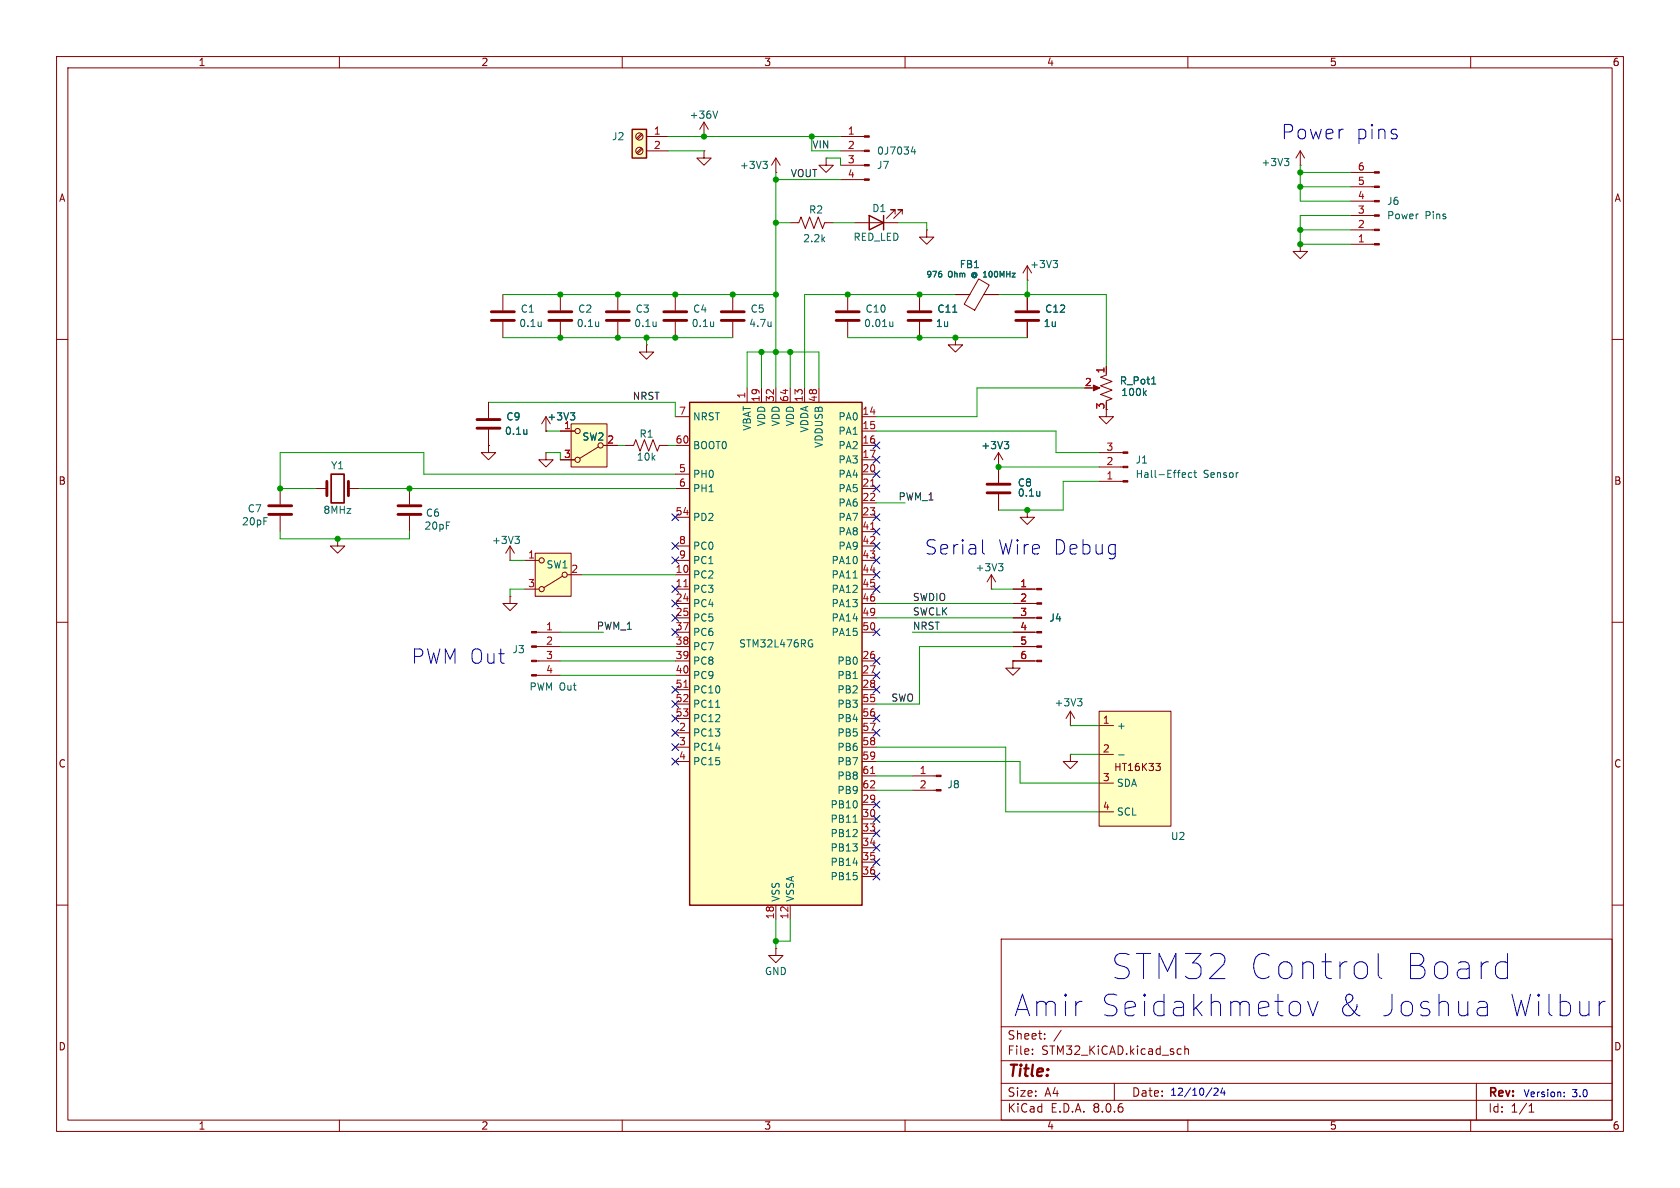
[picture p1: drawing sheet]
<svg xmlns="http://www.w3.org/2000/svg" width="297mm" height="210mm" viewBox="0 0 297 210" stroke-linecap="round" stroke-linejoin="round" font-family="sans-serif">
<g fill="none" stroke="#840000" stroke-width=".18">
<path d="M10 10h277v190h-277zM12 12h273v186h-273zM60 10v2M110 10v2M160 10v2M210 10v2M260 10v2M124.5 26.7v1.2h-1.3l1.3 1.3 1.2-1.3h-1.2M124.5 26.7h.1M10 60h2M149.9 52.1v2.8M149.9 56.9v2.8"/>
<path d="M229.9 43.2v1.3h1.2l-1.2 1.2-1.3-1.2h1.3M229.9 43.2h.1M285 60h2M86.4 78.7v1.3h1.2l-1.2 1.3-1.3-1.3h1.3M86.4 78.7h.1M194.3 80h4.2M194.3 82.6h4.2M194.3 85.1h4.2M10 110h2M285 110h2M10 160h2M285 160h2"/>
<path d="M177 166h108v32h-108zM60 198v2M110 198v2M160 198v2M177 194.5h108M177 191.5h108M177 187.5h108M177 181.5h108M182.5 186.3v.1M182.5 185.5v.1M184.7 183.6v.1M184.7 182.8v.1"/>
<path d="M187.6 182.1l-1.3 2M197 191.5v3M208.7 185.4l.1 .1M208.8 186.3l-.1 .1M209.5 184.9v1.5M209.5 185.5l.2-.1 .3 .1 .1 .9M210 198v2M260 198v2M261 191.5v6.5M270.3 196.6h.9M270.3 195.5l.4-.4v1.5"/>
</g>
<path d="M147.8 56.6h4.1M147.8 55.1h4.1" fill="none" stroke="#840000" stroke-width=".51"/>
<path d="M157.8 56.9v.8M157.8 57.6l-.3 .1M209.2 83.6h.3l.1 .3-.6 .1M209.5 84.3l-.3 .1M210.7 83.6h-.4l-.2 .2 .1 .5h.5M211.1 83.6h.4M211.2 83.1v1.1l.3 .2" fill="none" stroke="#006464" stroke-width=".18"/>
<g fill="#840000" stroke="#840000" stroke-width=".18">
<path d="M198.5 79.9h.9v.2h-.9z"/>
<path d="M198.5 82.4h.9v.3h-.9z"/>
<path d="M198.5 85h.9v.2h-.9z"/>
</g>
<path d="M111.8 22.9h2.5v5h-2.5z" fill="#ffffc2"/>
<path d="M111.8 22.9h2.5v5h-2.5z" fill="none" stroke="#840000" stroke-width=".25"/>
<g fill="none" stroke="#840000" stroke-width=".18">
<path d="M113.4 26.2l-.9 .8M113.4 23.6l-.9 .9M113.6 26.3l-.9 .9M113.6 23.8l-.9 .8M114.3 24.1h3.8M114.3 26.7h3.8M195.6 72.4v1.3h1.2l-1.2 1.2-1.3-1.2h1.3"/>
<circle cx="113" cy="24.1" r=".63"/>
<circle cx="113" cy="26.7" r=".63"/>
</g>
<path d="M121.9 71.1h30.5v88.9h-30.5z" fill="#ffffc2"/>
<path d="M153.7 38.1l2.5 1.3-2.5 1.2zM156.2 38.1v2.5M121.9 71.1h30.5v88.9h-30.5z" fill="none" stroke="#840000" stroke-width=".25"/>
<g fill="none" stroke="#840000" stroke-width=".18">
<path d="M124.5 24.1h.1M124.5 21.6l-.8 1.3M124.5 21.6v2.5M124.5 21.6l.7 1.3M139.7 39.4h1.5l.4-1 .8 2 .7-2 .8 2 .8-2 .7 2 .4-1h1.5M151.1 39.4h7.6M158.2 37.8v-.7h-.7h.7l-1.5 1.5M159.5 37.8v-.7h-.8h.8l-1.5 1.5M229.9 29.2h.1M229.9 26.7l-.8 1.2M229.9 26.7v2.5M229.9 26.7l.7 1.2"/>
<path d="M238.8 30.5h4.2M238.8 33h4.2M238.8 35.6h4.2M238.8 38.1h4.2M88.9 52.1v2.8M88.9 56.9v2.8M99.1 52.1v2.8M99.1 56.9v2.8M109.2 52.1v2.8M109.2 56.9v2.8M119.4 52.1v2.8M119.4 56.9v2.8"/>
<path d="M129.5 52.1v2.8M129.5 56.9v2.8M163.8 40.6v1.3h-1.2l1.2 1.3 1.3-1.3h-1.3M163.8 40.6h.1M181.6 52.1v2.8M181.6 56.9v2.8M238.8 40.6h4.2M238.8 43.2h4.2M86.4 71.1v2.8M86.4 75.9v2.8M114.3 61v1.2h1.3l-1.3 1.3-1.3-1.3h1.3M114.3 61h.1"/>
<path d="M119.4 73.7h2.5M119.4 78.7h2.5M132.1 68.6v2.5M134.6 68.6v2.5M137.2 68.6v2.5M139.7 68.6v2.5M142.2 68.6v2.5M144.8 68.6v2.5M152.4 73.7h2.5M152.4 76.2h2.5M152.4 78.7h2.5M96.5 80v1.3h1.3l-1.3 1.3-1.3-1.3h1.3"/>
<path d="M96.5 80h.1M119.4 83.8h2.5M119.4 86.4h2.5M119.4 91.4h2.5M119.4 96.5h2.5M119.4 99.1h2.5M152.4 81.3h2.5M152.4 83.8h2.5M152.4 86.4h2.5M152.4 88.9h2.5M152.4 91.4h2.5M152.4 94h2.5"/>
<path d="M152.4 96.5h2.5M152.4 99.1h2.5M119.4 101.6h2.5M119.4 104.1h2.5M119.4 106.7h2.5M119.4 109.2h2.5M119.4 116.8h2.5M119.4 119.4h2.5M119.4 111.8h2.5M119.4 114.3h2.5M152.4 101.6h2.5M152.4 104.1h2.5"/>
<path d="M152.4 106.7h2.5M152.4 109.2h2.5M152.4 116.8h2.5M152.4 119.4h2.5M152.4 111.8h2.5M179.1 116.8v1.3h1.2l-1.2 1.3-1.3-1.3h1.3M179.1 116.8h.1M179.1 104.1h4.2M179.1 106.7h4.2M179.1 109.2h4.2M179.1 116.8h4.2M179.1 111.8h4.2"/>
<path d="M179.1 114.3h4.2M119.4 129.5h2.5M119.4 121.9h2.5M119.4 132.1h2.5M119.4 134.6h2.5M119.4 124.5h2.5M119.4 127h2.5M152.4 129.5h2.5M152.4 121.9h2.5M152.4 132.1h2.5M152.4 134.6h2.5M152.4 124.5h2.5"/>
<path d="M152.4 127h2.5M152.4 137.2h2.5M152.4 139.7h2.5M161.3 137.2h4.2M161.3 139.7h4.2M189.2 128.3h.1M189.2 133.4v1.2h1.3l-1.3 1.3-1.2-1.3h1.2M189.2 133.4h.1M189.2 125.7l-.7 1.3M189.2 125.7v2.6M189.2 125.7l.8 1.3M152.4 142.2h2.5"/>
<path d="M152.4 144.8h2.5M152.4 147.3h2.5M152.4 149.9h2.5M152.4 152.4h2.5M152.4 154.9h2.5M137.2 167.6v1.3h1.2l-1.2 1.3-1.3-1.3h1.3M137.2 167.6h.1M137.2 160v2.6M139.7 160v2.6"/>
</g>
<path d="M153.9 85.9h.7M153.9 93.6h.7M120.9 103.7h.7M120.9 121.5h.7M153.9 136.7h.7" fill="none" stroke="#a90000" stroke-width=".18"/>
<g fill="none" stroke="#006464" stroke-width=".18">
<path d="M126.9 19.6l-.4 1.3M227.1 28h.8l-.5 .5M227.6 28.5l.3 .2v.3l-.3 .3M95.7 56.9v.8M95.7 57.6l-.1 .1M105.8 56.9v.8M105.8 57.6v.1M116 56.9v.8M116 57.6l-.1 .1M126.2 56.9v.8M126.2 57.6l-.1 .1M136.3 56.9v.8"/>
<path d="M136.3 57.6v.1M93.1 75.9v.9M93.1 76.7h.1M143.3 113.1l.3 .1M143.4 113.8h.3v.5l-.4 .1M150.8 102.2h.7M126.5 125h.7M190.5 123.5h.8l-.4 .5M191 124l.3 .2v.3l-.3 .3M150.8 145.4h.7"/>
</g>
<g fill="#840000" stroke="#840000" stroke-width=".18">
<path d="M183.3 116.7h.8v.3h-.8z"/>
<path d="M183.3 114.2h.8v.2h-.8z"/>
<path d="M183.3 111.6h.8v.3h-.8z"/>
<path d="M183.3 109.1h.8v.2h-.8z"/>
<path d="M183.3 106.6h.8v.2h-.8z"/>
<path d="M183.3 104h.8v.3h-.8z"/>
<path d="M243 30.4h.8v.2h-.8z"/>
<path d="M243 32.9h.8v.2h-.8z"/>
<path d="M243 35.4h.8v.3h-.8z"/>
<path d="M243 38h.8v.2h-.8z"/>
<path d="M243 40.5h.8v.3h-.8z"/>
<path d="M243 43.1h.8v.2h-.8z"/>
<path d="M165.5 139.6h.9v.2h-.9z"/>
<path d="M165.5 137h.9v.3h-.9z"/>
</g>
<g fill="none" stroke="#840000" stroke-width=".51">
<path d="M86.9 56.6h4M86.9 55.1h4M97 56.6h4.1M97 55.1h4.1M107.2 56.6h4.1M107.2 55.1h4.1M117.3 56.6h4.1M117.3 55.1h4.1M127.5 56.6h4.1M127.5 55.1h4.1M179.6 56.6h4M179.6 55.1h4"/>
<path d="M84.3 75.7h4.1M84.3 74.2h4.1"/>
</g>
<path d="M194.3 125.7h12.7v20.4h-12.7z" fill="#ffffc2"/>
<path d="M137.2 30.5h.1M137.2 27.9l-.8 1.3M137.2 27.9v2.6M137.2 27.9l.7 1.3M72.4 86.4v2.8M72.4 91.2v2.8M194.3 125.7h12.7v20.4h-12.7zM194.3 128.3h2.5M194.3 133.4h2.5M194.3 138.4h2.5M204.3 134.9h.8l-.4 .5 .4 .2v.4l-.2 .2h-.4M194.3 143.5h2.5" fill="none" stroke="#840000" stroke-width=".18"/>
<path d="M134.9 28.5h.7l-.4 .5M135.4 29l.2 .2v.3l-.2 .3M197.8 133.4h.9" fill="none" stroke="#006464" stroke-width=".18"/>
<path d="M70.4 90.9h4M70.4 89.4h4" fill="none" stroke="#840000" stroke-width=".51"/>
<path d="M101 74.9h6.3v7.7h-6.3z" fill="#ffffc2"/>
<g fill="none" stroke="#840000" stroke-width=".18">
<path d="M146 27.9v1.3h-1.2l1.2 1.3 1.3-1.3h-1.3M146 27.9h.1M148.6 31.8h4.2M148.6 29.2h4.2M148.6 26.7h4.2M148.6 24.1h4.2M162.6 52.1v2.8M162.6 56.9v2.8M168.9 59.7v1.3h1.3l-1.3 1.2-1.3-1.2h1.3M168.9 59.7h.1M168.9 52.1h2.5M173 49.3l1.9 1.1-2.6 4.4-1.8-1z"/>
<path d="M173.9 52.1h2.6M181.6 49.5h.1M181.6 47l-.8 1.3M181.6 47v2.5M181.6 47l.8 1.3M95.8 74.9l.7-1.2v2.5M96.5 76.2h.1M99.1 76.2h2.5M101 74.9h6.3v7.7h-6.3zM105.8 79l-3.3 2M106.7 78.7h2.5M110.5 78.7h1.5l.4-1 .8 2.1 .7-2.1 .8 2.1 .7-2.1 .8 2.1 .4-1.1h1.5"/>
<path d="M193 68.6h1.1M195.6 66.3l-1 .4 2 .7-2 .8 2 .8-2 .7 2 .8-1 .4v.2M195.6 64.8v1.2M49.5 86.4v2.8M49.5 91.2v2.8M55.9 86.4h1.9M59.7 95.3v1.2h1.3l-1.3 1.3-1.3-1.3h1.3M59.7 95.3h.1M61.6 86.4h1.9M90.2 99.1h.1M90.2 96.5l-.8 1.3M90.2 96.5v2.6"/>
<path d="M90.2 96.5l.7 1.3M99.1 81.3h2.5M176.5 82.6h.1M176.5 80v5.3M176.5 87.4v2.8M176.5 80l-.7 1.3M176.5 80l.8 1.3M181.6 90.2v1.2h1.3l-1.3 1.3-1.3-1.3h1.3M181.6 90.2h.1M90.2 105.4v1.3h1.2l-1.2 1.3-1.3-1.3h1.3M90.2 105.4h.1M94.8 119.4h4.3"/>
<path d="M94.8 116.8h4.3M94.8 114.3h4.3M94.8 111.8h4.3M175.3 104.1h.1M175.3 101.6l-.8 1.3M175.3 101.6v2.5M175.3 101.6l.7 1.3"/>
<circle cx="102.1" cy="76.2" r=".46"/>
<circle cx="106.2" cy="78.7" r=".46"/>
<circle cx="102.1" cy="81.3" r=".46"/>
</g>
<path d="M160.5 56.6h4.1M160.5 55.1h4.1M47.5 90.9h4.1M47.5 89.4h4.1M57.8 85.1v2.5M61.6 85.1v2.5M174.5 87.1h4.1M174.5 85.6h4.1" fill="none" stroke="#840000" stroke-width=".51"/>
<g fill="none" stroke="#006464" stroke-width=".18">
<path d="M161.4 25.9l-.3 .9h.8M161.7 26.4v.8M166.5 48.4v.5M168.4 55.2h.8M186.2 46h.8l-.5 .5M186.7 46.5l.3 .3v.3l-.3 .2M100.8 73h.8l-.4 .5M101.4 73.5l.2 .2v.3l-.2 .2M177.5 78h.8l-.4 .5M178.1 78.5l.2 .3v.3l-.2 .2M202.3 69.4l.3 .5M202.6 69.1l-.4 .5"/>
<path d="M203.6 67.9h.7M91 94.8h.8l-.4 .5M91.6 95.3l.2 .2v.3l-.2 .3M176.5 99.6h.8l-.4 .5M183.8 86.9v.8M183.8 87.6h.1M177.1 100.1l.2 .3v.3l-.2 .2"/>
</g>
<g fill="#840000" stroke="#840000" stroke-width=".18">
<path d="M94 119.3h.8v.2h-.8z"/>
<path d="M94 116.7h.8v.3h-.8z"/>
<path d="M94 114.2h.8v.2h-.8z"/>
<path d="M94 111.6h.8v.3h-.8z"/>
<path d="M152.8 31.6h.9v.3h-.9z"/>
<path d="M152.8 29.1h.9v.2h-.9z"/>
<path d="M152.8 26.5h.9v.3h-.9z"/>
<path d="M152.8 24h.9v.3h-.9z"/>
<path d="M193.3 68.1l1.1 .5-1.1 .5z"/>
</g>
<path d="M58.5 83.8h2.3v5.1h-2.3z" fill="none" stroke="#840000" stroke-width=".3"/>
<path d="M94.6 97.8h6.4v7.6h-6.4z" fill="#ffffc2"/>
<g fill="none" stroke="#840000" stroke-width=".18">
<path d="M162.6 52.1v2.8M162.6 56.9v2.8M168.9 59.7h.1M168.9 52.1h2.5M174 52.1h2.5M181.6 52.1v2.8M181.6 56.9v2.8M86.4 78.7h.1M86.4 71.1v2.8M86.4 75.9v2.8M96.5 76.2h.1M99.1 76.2h2.5"/>
<path d="M106.7 78.7h2.5M195.6 64.8v1.2M92.7 99.1h2.5M94.6 97.8h6.4v7.6h-6.4zM99.1 81.3h2.5M176.5 82.6h.1M176.5 82.6v2.7M176.5 87.4v2.8M181.6 90.2h.1M92.7 104.1h2.5M99.4 101.9l-3.3 2M100.3 101.6h2.6"/>
<path d="M179.1 116.8h.1M179.1 104.1h3.8M179.1 106.7h3.8M179.1 109.2h3.8M179.1 111.8h3.8M179.1 114.3h3.8M179.1 116.8h3.8"/>
<circle cx="95.8" cy="99.1" r=".46"/>
<circle cx="95.8" cy="104.1" r=".46"/>
<circle cx="99.8" cy="101.6" r=".46"/>
</g>
<g fill="none" stroke="#0000c2" stroke-width=".18">
<path d="M173.7 95.4v2.2l.4 .3M229.7 177.4l.2 .3v1.1l-.2 .4M231.2 177l.9 2.6 .9-2.6M243.6 168.5v3.9l.3 .4 .4 .2M261.7 177h.7l.4 .2 .1 .4v2M262.9 179.4l-.3 .2h-.9M262.9 177.9l-.3 .2h-.9M265.2 170h.9l.4 .2M266.5 168.5v4.5M266.5 172.8l-.4 .2h-.9M282.7 177v2.6M283.8 177a.97 .97 0 0 0-1.1 .7"/>
<path d="M214.3 192.3l-1.1 1.6M214.6 192.5l.5-.1 .2 .3-.7 .9h.7M216.1 192.3l-.3 .9h.8M216.4 192.8v.8M276.5 193.8v.1M276.5 193.1v.1"/>
</g>
<g fill="none" stroke="#009600" stroke-width=".18">
<path d="M118.1 26.7h6.4M118.1 24.1h30.5M137.2 30.5v38.1M137.2 31.8h11.4M137.2 39.4h2.5M143.5 24.1v2.6h5.1M146 27.9h2.6v1.3M147.3 39.4h3.8M158.7 39.4h5.1v1.2M229.9 29.2v6.4h8.9M229.9 33h8.9M229.9 30.5h8.9"/>
<path d="M238.8 38.1h-8.9v5.1h8.9M88.9 59.7h40.6M88.9 52.1h48.3M114.3 59.7v1.3M149.9 59.7h31.7M168.9 52.1h-26.7v16.5M176.5 52.1h19.1v12.7M181.6 49.5v2.6M229.9 40.6h8.9M86.4 71.1h33v2.6M96.5 76.2h2.6M109.2 78.7h1.3"/>
<path d="M118.1 78.7h1.3M132.1 68.6v-6.4h12.7v6.4M134.6 62.2v6.4M139.7 62.2v6.4M154.9 76.2h31.8v3.8h7.6M191.8 68.6h-19.1v5.1h-17.8M49.5 94v1.3h22.9v-1.3M63.5 86.4h55.9M90.2 99.1h2.5M96.5 80h2.6v1.3M119.4 83.8h-44.5v-3.8h-25.4v6.4h6.4M154.9 88.9h5.1"/>
<path d="M176.5 82.6h17.8M194.3 85.1h-6.3v5.1h-11.5M92.7 104.1h-2.5v1.3M99.1 111.8h7.6M99.1 114.3h20.3M99.1 119.4h20.3M99.1 116.8h20.3M102.9 101.6h16.5M154.9 106.7h24.2M154.9 109.2h24.2M161.3 111.8h17.8M175.3 104.1h3.8"/>
<path d="M179.1 114.3h-16.5v10.2h-7.7M154.9 132.1h22.9v11.4h16.5M154.9 134.6h25.4v3.8h14M154.9 137.2h6.4M154.9 139.7h6.4M189.2 133.4h5.1M189.2 128.3h5.1M137.2 162.6v5M139.7 162.6v3.8h-2.5"/>
</g>
<g fill="none" stroke="#000084" stroke-width=".18">
<path d="M154.3 78.1l1.2 1.2M155.5 78.1l-1.2 1.2M118.8 95.9l1.2 1.2M118.8 98.5l1.2 1.2M118.8 90.8l1.2 1.2M120 95.9l-1.2 1.2M120 98.5l-1.2 1.2M120 90.8l-1.2 1.2M154.3 93.4l1.2 1.2M154.3 85.8l1.2 1.2M154.3 95.9l1.2 1.2M154.3 98.5l1.2 1.2"/>
<path d="M154.3 90.8l1.2 1.2M154.3 83.2l1.2 1.2M154.3 80.7l1.2 1.2M155.5 90.8l-1.2 1.2M155.5 95.9l-1.2 1.2M155.5 85.8l-1.2 1.2M155.5 98.5l-1.2 1.2M155.5 93.4l-1.2 1.2M155.5 83.2l-1.2 1.2M155.5 80.7l-1.2 1.2M118.8 103.5l1.2 1.2M118.8 108.6l1.2 1.2"/>
<path d="M118.8 106.1l1.2 1.2M118.8 111.2l1.2 1.2M120 103.5l-1.2 1.2M120 108.6l-1.2 1.2M120 106.1l-1.2 1.2M120 111.2l-1.2 1.2M154.3 118.8l1.2 1.2M154.3 111.2l1.2 1.2M154.3 116.2l1.2 1.2M154.3 101l1.2 1.2M154.3 103.5l1.2 1.2M155.5 118.8l-1.2 1.2"/>
<path d="M155.5 111.2l-1.2 1.2M155.5 116.2l-1.2 1.2M155.5 101l-1.2 1.2M155.5 103.5l-1.2 1.2M118.8 126.4l1.2 1.2M118.8 128.9l1.2 1.2M118.8 131.5l1.2 1.2M118.8 123.9l1.2 1.2M118.8 121.3l1.2 1.2M118.8 134l1.2 1.2M120 126.4l-1.2 1.2M120 128.9l-1.2 1.2"/>
<path d="M120 131.5l-1.2 1.2M120 123.9l-1.2 1.2M120 121.3l-1.2 1.2M120 134l-1.2 1.2M154.3 121.3l1.2 1.2M154.3 128.9l1.2 1.2M154.3 126.4l1.2 1.2M155.5 121.3l-1.2 1.2M155.5 128.9l-1.2 1.2M155.5 126.4l-1.2 1.2M154.3 144.2l1.2 1.2M154.3 146.7l1.2 1.2"/>
<path d="M154.3 151.8l1.2 1.2M154.3 149.3l1.2 1.2M154.3 154.3l1.2 1.2M154.3 141.6l1.2 1.2M155.5 144.2l-1.2 1.2M155.5 146.7l-1.2 1.2M155.5 151.8l-1.2 1.2M155.5 149.3l-1.2 1.2M155.5 154.3l-1.2 1.2M155.5 141.6l-1.2 1.2"/>
</g>
<g fill="none" stroke="#006464" stroke-width=".18">
<path d="M166.5 48.4v.5M168.4 55.2h.8M93.1 75.9v.9M93.1 76.7h.1M100.8 73h.8l-.4 .5M101.4 73.5l.2 .2v.3l-.2 .2M177.5 78h.8l-.4 .5M178.1 78.5l.2 .3v.3l-.2 .2M202.3 69.4l.3 .5M202.6 69.1l-.4 .5M203.6 67.9h.7M183.8 86.9v.8"/>
<path d="M183.8 87.6h.1"/>
</g>
<g fill="#009600" stroke="#009600" stroke-width=".18">
<circle cx="176.5" cy="82.6" r=".46"/>
<circle cx="181.6" cy="90.2" r=".46"/>
<circle cx="181.6" cy="52.1" r=".46"/>
<circle cx="229.9" cy="33" r=".46"/>
<circle cx="229.9" cy="30.5" r=".46"/>
<circle cx="229.9" cy="40.6" r=".46"/>
<circle cx="229.9" cy="43.2" r=".46"/>
<circle cx="137.2" cy="166.4" r=".46"/>
<circle cx="143.5" cy="24.1" r=".46"/>
<circle cx="137.2" cy="31.8" r=".46"/>
<circle cx="124.5" cy="24.1" r=".46"/>
<circle cx="137.2" cy="39.4" r=".46"/>
<circle cx="99.1" cy="52.1" r=".46"/>
<circle cx="99.1" cy="59.7" r=".46"/>
<circle cx="109.2" cy="52.1" r=".46"/>
<circle cx="109.2" cy="59.7" r=".46"/>
<circle cx="114.3" cy="59.7" r=".46"/>
<circle cx="129.5" cy="52.1" r=".46"/>
<circle cx="137.2" cy="52.1" r=".46"/>
<circle cx="119.4" cy="59.7" r=".46"/>
<circle cx="119.4" cy="52.1" r=".46"/>
<circle cx="139.7" cy="62.2" r=".46"/>
<circle cx="162.6" cy="59.7" r=".46"/>
<circle cx="168.9" cy="59.7" r=".46"/>
<circle cx="134.6" cy="62.2" r=".46"/>
<circle cx="137.2" cy="62.2" r=".46"/>
<circle cx="162.6" cy="52.1" r=".46"/>
<circle cx="149.9" cy="52.1" r=".46"/>
<circle cx="59.7" cy="95.3" r=".46"/>
<circle cx="49.5" cy="86.4" r=".46"/>
<circle cx="72.4" cy="86.4" r=".46"/>
</g>
<g font-size="6.2" fill="#0000c2">
<text x="196.5" y="173.4">STM32 Control</text>
<text x="247.7" y="173.4">Board</text>
</g>
<g font-size="5.3" fill="#0000c2">
<text x="179.3" y="179.9">Amir</text>
<text x="194.4" y="179.9">Seidakhmetov</text>
<text x="236" y="179.9">&amp;</text>
<text x="243.3" y="179.9">Joshua</text>
<text x="265.7" y="179.9">Wilbur</text>
</g>
<g font-size="3.5" fill="#0000c2">
<text x="226.5" y="24.9">Power</text>
<text x="239.6" y="24.9">pins</text>
<text x="163.4" y="98.3">Serial</text>
<text x="176.3" y="98.3">Wire</text>
<text x="186.1" y="98.3">Debug</text>
<text x="72.7" y="117.6">PWM Out</text>
</g>
<text font-size="2.8" fill="#840000" x="178" y="190.9">Title:</text>
<g font-size="2.1" fill="#840000">
<text x="178" y="184">Sheet:</text>
<text x="178" y="186.7">File:</text>
<text x="184.1" y="186.7">STM32_KiCAD.kicad_sch</text>
<text x="178" y="196.9">KiCad</text>
<text x="178" y="194.1">Size:</text>
<text x="184.7" y="194.1">A4</text>
<text x="185.7" y="196.9">E.D.A.</text>
<text x="193.3" y="196.9">8.0.6</text>
<text x="200" y="194.1">Date:</text>
<text x="263" y="194.3">Rev:</text>
<text x="263" y="196.9">Id:</text>
<text x="267.1" y="196.9">1/1</text>
</g>
<g font-size="1.8" fill="#840000">
<text x="35" y="11.9">1</text>
<text x="85" y="11.9">2</text>
<text x="135" y="11.9">3</text>
<text x="185" y="11.9">4</text>
<text x="235" y="11.9">5</text>
<text x="285" y="11.9">6</text>
<text x="10.3" y="35.9">A</text>
<text x="285.3" y="35.9">A</text>
<text x="10.3" y="85.9">B</text>
<text x="285.3" y="85.9">B</text>
<text x="10.3" y="135.9">C</text>
<text x="196.9" y="136.5">HT16K33</text>
<text x="285.3" y="135.9">C</text>
<text x="10.3" y="185.9">D</text>
<text x="285.3" y="185.9">D</text>
<text x="35" y="199.9">1</text>
<text x="85" y="199.9">2</text>
<text x="135" y="199.9">3</text>
<text x="185" y="199.9">4</text>
<text x="235" y="199.9">5</text>
<text x="285" y="199.9">6</text>
</g>
<g font-size="1.8" fill="#a90000">
<text x="115.5" y="23.9">1</text>
<text x="149.8" y="23.9">1</text>
<text x="115.5" y="26.4">2</text>
<text x="149.8" y="26.4">2</text>
<text x="149.8" y="29">3</text>
<text x="149.8" y="31.5">4</text>
<text x="240" y="35.3">4</text>
<text x="240" y="32.8">5</text>
<text x="240" y="30.2">6</text>
<text x="240" y="40.4">2</text>
<text x="240" y="37.8">3</text>
<text x="240" y="42.9">1</text>
<text x="131.8" y="70.6" transform="rotate(-90 131.8 70.6)">1</text>
<text x="134.4" y="71.2" transform="rotate(-90 134.4 71.2)">19</text>
<text x="136.9" y="71.2" transform="rotate(-90 136.9 71.2)">32</text>
<text x="139.4" y="71.2" transform="rotate(-90 139.4 71.2)">64</text>
<text x="142" y="71.2" transform="rotate(-90 142 71.2)">13</text>
<text x="144.5" y="71.2" transform="rotate(-90 144.5 71.2)">48</text>
<text x="191.7" y="68.3">2</text>
<text x="195.3" y="66.1" transform="rotate(-90 195.3 66.1)">1</text>
<text x="119.9" y="73.4">7</text>
<text x="152.4" y="73.4">14</text>
<text x="152.4" y="75.9">15</text>
<text x="195.3" y="72.5" transform="rotate(-90 195.3 72.5)">3</text>
<text x="99.6" y="81">3</text>
<text x="107.2" y="78.5">2</text>
<text x="119.3" y="78.5">60</text>
<text x="119.9" y="83.6">5</text>
<text x="152.4" y="78.5">16</text>
<text x="152.4" y="81">17</text>
<text x="152.4" y="83.6">20</text>
<text x="195.5" y="82.3">2</text>
<text x="195.5" y="79.8">3</text>
<text x="119.9" y="86.1">6</text>
<text x="152.4" y="86.1">21</text>
<text x="152.4" y="88.6">22</text>
<text x="195.5" y="84.8">1</text>
<text x="119.3" y="91.2">54</text>
<text x="152.4" y="91.2">23</text>
<text x="152.4" y="93.7">41</text>
<text x="93.3" y="98.8">1</text>
<text x="100.9" y="101.3">2</text>
<text x="119.3" y="101.3">10</text>
<text x="119.9" y="96.3">8</text>
<text x="119.9" y="98.8">9</text>
<text x="152.4" y="96.3">42</text>
<text x="152.4" y="98.8">43</text>
<text x="152.4" y="101.3">44</text>
<text x="93.3" y="103.9">3</text>
<text x="119.3" y="103.9">11</text>
<text x="119.3" y="106.4">24</text>
<text x="152.4" y="103.9">45</text>
<text x="152.4" y="106.4">46</text>
<text x="180.3" y="103.9">1</text>
<text x="180.3" y="106.4">2</text>
<text x="96.4" y="111.5">1</text>
<text x="119.3" y="109">25</text>
<text x="119.3" y="111.5">37</text>
<text x="152.4" y="109">49</text>
<text x="152.4" y="111.5">50</text>
<text x="180.3" y="109">3</text>
<text x="180.3" y="111.5">4</text>
<text x="96.4" y="114">2</text>
<text x="96.4" y="116.6">3</text>
<text x="96.4" y="119.1">4</text>
<text x="119.3" y="114">38</text>
<text x="119.3" y="116.6">39</text>
<text x="119.3" y="119.1">40</text>
<text x="152.4" y="116.6">26</text>
<text x="152.4" y="119.1">27</text>
<text x="180.3" y="114">5</text>
<text x="180.3" y="116.6">6</text>
<text x="119.3" y="121.7">51</text>
<text x="119.3" y="124.2">52</text>
<text x="152.4" y="121.7">28</text>
<text x="152.4" y="124.2">55</text>
<text x="119.3" y="126.7">53</text>
<text x="119.9" y="129.3">2</text>
<text x="119.9" y="131.8">3</text>
<text x="152.4" y="126.7">56</text>
<text x="152.4" y="129.3">57</text>
<text x="152.4" y="131.8">58</text>
<text x="194.9" y="128">1</text>
<text x="119.9" y="134.4">4</text>
<text x="152.4" y="134.4">59</text>
<text x="152.4" y="136.9">61</text>
<text x="162.5" y="136.9">1</text>
<text x="194.9" y="133.1">2</text>
<text x="152.4" y="142">29</text>
<text x="152.4" y="139.4">62</text>
<text x="162.5" y="139.4">2</text>
<text x="194.9" y="138.2">3</text>
<text x="194.9" y="143.3">4</text>
<text x="152.4" y="144.5">30</text>
<text x="152.4" y="147.1">33</text>
<text x="152.4" y="149.6">34</text>
<text x="152.4" y="152.1">35</text>
<text x="152.4" y="154.7">36</text>
<text x="136.9" y="162.6" transform="rotate(-90 136.9 162.6)">18</text>
<text x="139.4" y="162.6" transform="rotate(-90 139.4 162.6)">12</text>
</g>
<g font-size="1.8" fill="#006464">
<text x="121.8" y="21.2">+36V</text>
<text x="108.1" y="25">J2</text>
<text x="154.9" y="27.5">0J7034</text>
<text x="222.9" y="29.6">+3V3</text>
<text x="130.7" y="30.1">+3V3</text>
<text x="154.9" y="30.1">J7</text>
<text x="142.9" y="37.9">R2</text>
<text x="154.1" y="37.7">D1</text>
<text x="245.1" y="36.4">J6</text>
<text x="245.1" y="39">Power</text>
<text x="251.9" y="39">Pins</text>
<text x="141.9" y="43">2.2k</text>
<text x="150.8" y="42.8">RED_LED</text>
<text x="169.6" y="47.6">FB1</text>
<text x="182" y="47.6">+3V3</text>
<text x="91.7" y="58">0.1u</text>
<text x="92" y="55.5">C1</text>
<text x="101.9" y="58">0.1u</text>
<text x="102.1" y="55.5">C2</text>
<text x="112" y="58">0.1u</text>
<text x="112.3" y="55.5">C3</text>
<text x="122.2" y="58">0.1u</text>
<text x="122.4" y="55.5">C4</text>
<text x="132.3" y="58">4.7u</text>
<text x="132.6" y="55.5">C5</text>
<text x="152.7" y="58">0.01u</text>
<text x="152.9" y="55.5">C10</text>
<text x="165.4" y="58">1u</text>
<text x="165.6" y="55.5">C11</text>
<text x="184.4" y="58">1u</text>
<text x="184.7" y="55.5">C12</text>
<text x="197.9" y="68.2">R_Pot1</text>
<text x="198.1" y="70.2">100k</text>
<text x="89.2" y="77.1">0.1u</text>
<text x="89.4" y="74.5">C9</text>
<text x="96.7" y="74.5">+3V3</text>
<text x="99.6" y="75.9">1</text>
<text x="113" y="77.6">R1</text>
<text x="122.4" y="74.5">NRST</text>
<text x="132.9" y="76.2" transform="rotate(-90 132.9 76.2)">VBAT</text>
<text x="135.5" y="75.5" transform="rotate(-90 135.5 75.5)">VDD</text>
<text x="138" y="75.5" transform="rotate(-90 138 75.5)">VDD</text>
<text x="140.6" y="75.5" transform="rotate(-90 140.6 75.5)">VDD</text>
<text x="143.1" y="76.5" transform="rotate(-90 143.1 76.5)">VDDA</text>
<text x="148.1" y="74.5">PA0</text>
<text x="148.1" y="77.1">PA1</text>
<text x="58.4" y="83.2">Y1</text>
<text x="102.9" y="78.1">SW2</text>
<text x="112.5" y="81.6">10k</text>
<text x="122.4" y="79.6">BOOT0</text>
<text x="145.6" y="79.3" transform="rotate(-90 145.6 79.3)">VDDUSB</text>
<text x="148.1" y="79.6">PA2</text>
<text x="148.1" y="82.1">PA3</text>
<text x="173.4" y="79.6">+3V3</text>
<text x="200.7" y="82.1">J1</text>
<text x="122.4" y="84.7">PH0</text>
<text x="122.4" y="87.2">PH1</text>
<text x="148.1" y="84.7">PA4</text>
<text x="148.1" y="87.2">PA5</text>
<text x="148.1" y="89.8">PA6</text>
<text x="179.8" y="86.2">C8</text>
<text x="179.8" y="88">0.1u</text>
<text x="200.7" y="84.7">Hall-Effect</text>
<text x="212.7" y="84.7">Sensor</text>
<text x="42.7" y="93.1">20pF</text>
<text x="43.7" y="90.8">C7</text>
<text x="57.1" y="91">8MHz</text>
<text x="74.9" y="93.8">20pF</text>
<text x="75.2" y="91.5">C6</text>
<text x="122.4" y="92.3">PD2</text>
<text x="148.1" y="92.3">PA7</text>
<text x="148.1" y="94.8">PA8</text>
<text x="86.9" y="96.4">+3V3</text>
<text x="96.5" y="100.7">SW1</text>
<text x="122.4" y="97.4">PC0</text>
<text x="122.4" y="99.9">PC1</text>
<text x="146.9" y="99.9">PA10</text>
<text x="148.1" y="97.4">PA9</text>
<text x="172.4" y="101.2">+3V3</text>
<text x="122.4" y="102.5">PC2</text>
<text x="122.4" y="105">PC3</text>
<text x="122.4" y="107.5">PC4</text>
<text x="146.9" y="102.5">PA11</text>
<text x="146.9" y="105">PA12</text>
<text x="146.9" y="107.5">PA13</text>
<text x="122.4" y="110.1">PC5</text>
<text x="122.4" y="112.6">PC6</text>
<text x="146.9" y="110.1">PA14</text>
<text x="146.9" y="112.6">PA15</text>
<text x="185.4" y="110.1">J4</text>
<text x="90.5" y="115.7">J3</text>
<text x="122.4" y="115.2">PC7</text>
<text x="122.4" y="117.7">PC8</text>
<text x="130.6" y="114.7">STM32L476RG</text>
<text x="147.9" y="117.7">PB0</text>
<text x="93.5" y="122.3">PWM Out</text>
<text x="122.4" y="120.2">PC9</text>
<text x="122.4" y="122.8">PC10</text>
<text x="122.4" y="125.3">PC11</text>
<text x="147.9" y="120.2">PB1</text>
<text x="147.9" y="122.8">PB2</text>
<text x="147.9" y="125.3">PB3</text>
<text x="186.3" y="125.1">+3V3</text>
<text x="122.4" y="130.4">PC13</text>
<text x="122.4" y="127.9">PC12</text>
<text x="147.9" y="127.9">PB4</text>
<text x="147.9" y="130.4">PB5</text>
<text x="197.4" y="129.1">+</text>
<text x="122.4" y="132.9">PC14</text>
<text x="122.4" y="135.5">PC15</text>
<text x="147.9" y="132.9">PB6</text>
<text x="147.9" y="135.5">PB7</text>
<text x="146.7" y="143.1">PB10</text>
<text x="147.9" y="138">PB8</text>
<text x="147.9" y="140.6">PB9</text>
<text x="167.4" y="139.5">J8</text>
<text x="197.4" y="139.3">SDA</text>
<text x="146.7" y="145.6">PB11</text>
<text x="146.7" y="148.2">PB12</text>
<text x="197.4" y="144.4">SCL</text>
<text x="206.9" y="148.7">U2</text>
<text x="146.7" y="150.7">PB13</text>
<text x="146.7" y="153.3">PB14</text>
<text x="146.7" y="155.8">PB15</text>
<text x="138" y="159.5" transform="rotate(-90 138 159.5)">VSS</text>
<text x="140.6" y="159.5" transform="rotate(-90 140.6 159.5)">VSSA</text>
<text x="135.1" y="172.6">GND</text>
</g>
<g font-size="1.8" fill="#0f0f0f">
<text x="143.5" y="26.3">VIN</text>
<text x="139.7" y="31.4">VOUT</text>
<text x="111.8" y="70.8">NRST</text>
<text x="158.7" y="88.6">PWM_1</text>
<text x="161.3" y="106.3">SWDIO</text>
<text x="105.4" y="111.4">PWM_1</text>
<text x="161.3" y="111.4">NRST</text>
<text x="161.3" y="108.9">SWCLK</text>
<text x="157.5" y="124.1">SWO</text>
</g>
<g font-size="1.8" fill="#0000c2">
<text x="206.8" y="193.9">12/10/24</text>
<text x="269.2" y="194.2">Version:</text>
<text x="277.9" y="194.2">3.0</text>
</g>
<g font-size="1.4" fill="#006464">
<text x="163.7" y="49.3">976</text>
<text x="167.6" y="49.3">Ohm</text>
<text x="172" y="49.3">@ 100MHz</text>
</g>
</svg>
